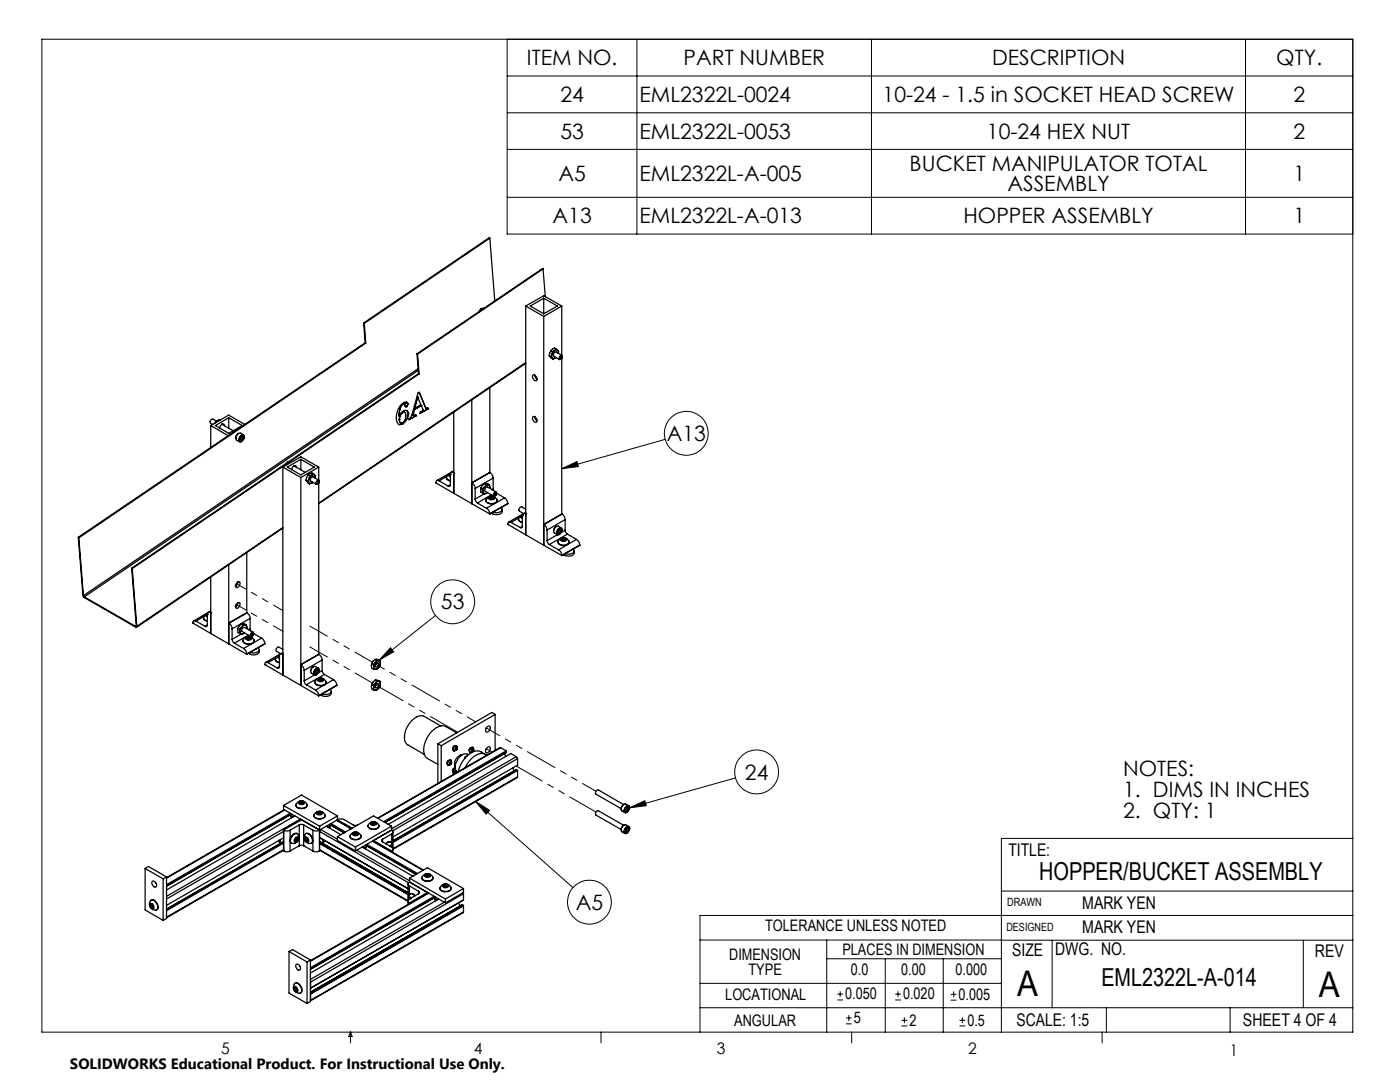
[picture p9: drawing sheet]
<svg xmlns="http://www.w3.org/2000/svg" width="279mm" height="216mm" viewBox="0 0 279 216" stroke-linecap="round" stroke-linejoin="round" font-family="sans-serif">
<g fill="none" stroke="#000" stroke-width=".2">
<path d="M8.4 7.8h261.6v198.2h-261.6zM101.2 7.8v38.9h168.8M101.2 15.2h168.8M127.1 7.8v38.9M173.9 7.8v38.9M248.6 7.8v38.9M101.2 22.5h168.8M101.2 29.8h168.8M101.2 39.4h168.8M112.1 93.5l3-1.4 .3 1zM132.8 87.7l-20.7 5.8M77.9 129.3l.7 .8-2.9 1.6z"/>
<path d="M86.9 122.8l-11.2 8.9M94.9 159.9l2.8 1.8-.7 .8zM94.9 159.9l19.5 17.2M146.8 155.2l-21.1 6M125.7 161.2l3-1.4 .3 1zM199.8 177.8h70.2M270 167.3h-70.2v38.7M139.7 187.6h60.2M139.7 196.2h60.1M165 187.6v18.4M165 191.3h34.8M167.1 199.5h1.1"/>
<path d="M167.1 198.4h1.1M167.7 197.8v1.1M176.7 191.3v14.7M178.6 199.5h1.2M178.6 198.4h1.2M179.2 197.8v1.1M188.2 191.3v14.7M189.7 199.6h1.2M189.7 198.4h1.2M190.3 197.8v1.2M199.8 187.6h70.2M210 187.6v13.5"/>
<path d="M260.1 187.6v13.5M270 182.7h-130.3v23.3M70 206v2.1M70 206l.3 .8h-.7zM119.9 206v2.1M139.7 201.1h130.3M168.8 204.3h1.2M168.8 203.1h1.2M169.4 202.6v1.1M170 206v2.1M179.9 204.7h1.2M179.9 203.6h1.2"/>
<path d="M180.5 203v1.2M191.5 204.7h1.2M191.5 203.6h1.2M192.1 203v1.2M220 206v2.1M220.8 201.1v4.9M245.5 201.1v4.9"/>
<circle cx="137" cy="86.5" r="4.4"/>
<circle cx="90.3" cy="120.1" r="4.4"/>
<circle cx="151" cy="154" r="4.4"/>
<circle cx="117.6" cy="180" r="4.4"/>
</g>
<path d="M125.7 161.2l3-1.4 .3 1zM94.9 159.9l2.8 1.8-.7 .8zM77.9 129.3l.7 .8-2.9 1.6zM112.1 93.5l3-1.4 .3 1z" fill="#000"/>
<g fill="none" stroke="#000" stroke-width=".25">
<path d="M97.8 47.5l-25.1 17M97.8 47.5l.9 12.6M97.8 47.5l-.2-.1-25 17.1M108.4 53.7l-25.1 17M108.4 53.7l.4 5.5M108.4 53.7l-.1-.1-25.1 17M108.5 59.5l-2.7 1.6 2.7 1.5M108.5 59.5l2.7 1.6-2.7 1.5M108.5 59.5v3.1M72.6 64.5h.1M72.6 64.5l.3 3.9M72.7 64.5l.3 4"/>
<path d="M72.9 68.4l.1 .1M72.9 68.4l-57.3 38.8M73 68.5l-57.3 38.8M83.2 70.6l.1 .1M83.2 70.6l.3 3.9M83.3 70.7l.3 3.9M83.4 79.2h.1M83.4 79.2l-.7 2.3M83.4 79.2l.6 1.6-1.3 .7M83.5 73.6l-66.8 45.3M83.5 73.9l-66.7 45.2M83.5 74.5l.1 .1"/>
<path d="M83.5 74.5l-57.2 38.9M83.6 74.6l-57.2 38.9M94.2 79.8v20.7M96.1 61.6l-.5 .6M96.6 61.6a.69 .69 0 0 0-.9 .6M97.8 77.4v16.9M104.9 72.5l-41.3 28M104.9 61.1l3.6 2M104.9 61.1l3.6-2.1 3.6 2.1M104.9 61.1v45.6M104.9 72.4l-41.3 28M106.3 74.9a.67 .67 0 0 1 .7 .3 .67 .67 0 0 1-.1 .8 .89 .89 0 0 1-.6-1.1z"/>
<path d="M106.7 74.9l.1 .3 .4 .5M108.5 63.1v45.7M109.6 71l.8 .6M109.6 71l.3 .2M109.9 70l-.3 1M109.9 71.2l.3 .2M109.9 70l.3 .2M110.1 70.7l.1 .7M110.1 70.7l-.2 .5M110.2 71.4l.2 .2M110.2 70.2l-.1 .5M110.7 69.9l-.6 .8"/>
<path d="M110.7 69.9l.3-.1 .3 .1M110.7 69.9l-.5 .3M110.8 71.4l-.2 .1-.4-.1M110.8 71.4l-.4 .2M110.9 71.3l-.1 .1M111 69.6l-.3-.2-.8 .6M111 69.6l-.3 .3M111 69.6l.3 .3M111.3 69.9l.2 .2-.1 .4zM111.7 71l.3-.1a.46 .46 0 0 1 .1 .6 .46 .46 0 0 1-.5 .2zM112 71.2v-.1a.24 .24 0 0 1 .1 .4 .24 .24 0 0 1-.3 0zM112.1 61.1l-3.6 2"/>
<path d="M112.1 61.1v9.8M112.1 71.5v31.1M112.1 70.9l-1.1-.7a.56 .56 0 0 0-.5 .9l1.2 .7M42.1 84.9l3.4 2M42.1 84.9v4.4M43 84.9l2.6-1.5 2.8 1.5-2.8 1.6zM43 84.2l-.1 .2M43 84.2l.1 .1M43.2 84l-.7-.4a.53 .53 0 0 0-.5 .3 .53 .53 0 0 0 0 .6l.4 .2M44 83.8l-.2-.1-.8 .5M44.3 84.6l-.3 .3-.1 .5M44.3 84.6l.4 .1 .1 .2"/>
<path d="M44.3 84.6l2.3 1.4M45.6 83.4v2M47.6 86.5l-.5 .5v.5M47.9 87.7l.2 .2M47.9 87.7h.1M48 87.5h-.1M48 87.5l.4 .2M48 87.3l-.1 .4M48 87.3v.2M48.1 87l.5-.1a.79 .79 0 0 1 0 .8 .79 .79 0 0 1-.7 .4l-.1-.5zM48.3 87.1l.3 .2M48.4 87.1l-.4 .2"/>
<path d="M48.4 87.1l.2 .2M48.4 87.1h-.2M48.4 87.7l-.3 .2M48.6 86.8l-.6-.4a.94 .94 0 0 0-.8 1.4l.6 .4M48.6 87.3l-.2 .4M48.8 87.2a.4 .4 0 0 0-.3-.5 .4 .4 0 0 0-.5 .3 .66 .66 0 0 0-.4 .6 .66 .66 0 0 0 .4 .6l.2-.1M48.9 84.7l-3.3-1.9-3.5 2.1M56.4 93.2v41.5M56.4 93.2l3.6 2.1M56.4 93.2l3.6-2 3.6 2M57.3 93.2l2.7-1.5 2.7 1.5-2.7 1.6zM57.4 92.2l-.3 .3"/>
<path d="M57.4 92.2l-.2 .2M57.4 92.2h.1M57.6 92.1l-.2 .1M58.7 93l-.3 .2-.2 .5M58.7 93l.2-.1 .2 .3M58.7 93l2.2 1.3M58.7 92.9v.1M60 91.7v2M60 95.3v41.5M61.1 95.8l.7 .8M61.1 95.8l.3 .2M61.4 96l.3 .3"/>
<path d="M61.5 94.8l-.4 1M61.5 94.8l.3 .2M61.7 95.5l-.3 .5M61.7 96.3l.1 .1 .5-.1M61.7 95.5l-.1 .5 .1 .3M61.7 96.3l.1 .3M61.8 95l-.1 .5M62.3 94.8l-.6 .7M62.3 94.8l-.5 .2M62.3 94.8l.4-.1 .1 .2M62.3 96.3l.1-.1zM62.3 96.3l-.5 .3"/>
<path d="M62.6 94.5l-.3-.1-.8 .4M62.6 94.5l.2 .4M62.6 94.5l-.3 .3M62.8 94.9l.2 .2-.1 .3zM63.2 96l.3-.2a.45 .45 0 0 1 .1 .6 .45 .45 0 0 1-.5 .2zM63.4 96.1l.1-.1a.24 .24 0 0 1 .1 .4 .24 .24 0 0 1-.3 0zM63.6 93.2v2.6l-1.1-.7a.56 .56 0 0 0-.5 .9l1.1 .7M63.6 93.2l-3.6 2.1M63.6 96.4v34.2M79.7 82.8v.2M79.7 82.8h.1M79.7 83h.1"/>
<path d="M79.7 83.7v.4l.3 .3M79.7 83.7h.1M80.3 84.6l-.7 .1M80.3 84.6h.1M80.4 82.3l-.4 .4-.3 1M80.4 82.3l.3-.1a1.44 1.44 0 0 1-.6 2.2h-.1M80.4 82.3h.1M80.5 80.6l-.6 .7-.2 1.5M80.5 80.6h.1M80.8 82.2l-.4 .1M80.8 80.5l-.3 .1M80.8 80.5h.1"/>
<path d="M80.8 80.5v.1a.35 .35 0 0 0 0 .3 .35 .35 0 0 0 .3 .2M81.1 81.1h.1M81.1 81.1l-.1 .1M81.2 82l.3 .6M81.3 80.3l.1 .3M81.4 80.6l-.3 .5M81.4 80.6l-.3-.4a2.89 2.89 0 0 0-2 3.2 .99 .99 0 0 0 .9 1.3l.3-.1M81.4 80.6h.1M81.5 82.6a2.43 2.43 0 0 1-1.2 2M81.5 82.6l-.1-.4a.76 .76 0 0 0-1.3 .1l-.4 .7M81.5 82.6h.1M82.4 82.8l.1 .1 .5-.1v.2"/>
<path d="M82.4 82.8l.1 .1M82.4 82.8h.1M82.5 82.4l-.1 .4M82.5 82.4h.1M82.7 81.7h.1M82.7 81.7l-.2 .7M82.7 81.5h.1M83 83h.1M84.1 80.9l.3 .8a.59 .59 0 0 1-.5 .6v.2l1.5-.9M84.1 80.9h.1M84.1 80.9l-1.4 .8M84.9 81.4l.1 .1 .4-.1v.2"/>
<path d="M84.9 81.4l-1.2-3.1-.3 .1-1.2 4.5-.6 .6v.2l1.4-.7M84.9 81.4l.2 .1M84.9 81.4h.1M85.4 81.6h.1M87.6 96a.4 .4 0 0 0-.5-.1 .4 .4 0 0 0-.1 .4l7.2 4.2M87.6 96l1.8 1M89.1 95.3l.2 .4 .6 .3M89.2 95l-1.6 1M89.9 95.1l-.3-.2 .3-.4-.3 .1a.67 .67 0 0 0-.5 .8 .67 .67 0 0 0 .8 .5M89.9 94.6h.1M89.9 96.7a.28 .28 0 0 1-.2 .3 .28 .28 0 0 1-.3 0M89.9 94.6l-.2 .3 .2 .1"/>
<path d="M89.9 94.6v2.1M89.9 96.7l-.5 .3M90.6 94.3a.39 .39 0 0 0-.5-.1 .39 .39 0 0 0-.2 .4M90.6 93.9l-3.4 2M90.6 82.2v16.2M94.2 96.3a1.41 1.41 0 0 1 .6 1.2M94.8 99.6l.1 .3 .4 .5M94.8 97.5v2.1M96 97.3v.9l.3 .2M96 97.3l.3 .2M96.3 97.5l.1 .5M96.3 98.4l.4 .1"/>
<path d="M96.4 98l.1 .4 .2 .1M96.4 98l-.1 .4M96.7 96.5l-.7 .8M96.7 96.5l1 .2M96.7 96.5l.3 .2M96.7 97.1l-.3 .9M96.7 97.1l-.4 .4M96.7 98.5l-1.9 1.1M97 99.8a1.23 1.23 0 0 0 1.1 .8 1.23 1.23 0 0 0 1.1-.7v-.1M97 96.7l-.3 .4M97 96.7h.4M97.2 98.3l-.5 .2"/>
<path d="M97.2 98.2l-.2 .3h-.3M97.4 99.2a1.09 1.09 0 0 1 1.8 .8 1.33 1.33 0 0 1-2.2-.2zM97.4 96.7l-.7 .4M97.4 96.7l.2 .2 .2 .3M97.4 96.7h.3M97.6 99.1a.58 .58 0 0 1 .7-.1 .58 .58 0 0 1 .4 .5 .73 .73 0 0 1-1.2-.2zM97.7 96.7l.1 .5M97.8 97.2l-.1 .2M97.8 94.3a1.43 1.43 0 0 1 .6 1.1M97.8 94.3l-3.6 2M97.8 99.2v.3M98.1 98.7l-2.8 1.7"/>
<path d="M98.2 99.1l.3 .2-.1 .3h-.4l-.4-.2 .2-.2M98.2 99.1l-.4 .1M98.2 99.5l-.4 .1M98.2 99.5l.2 .1M98.2 99.1v.4M98.4 97.5l.1 .4M98.4 95.4l-3.6 2.1M98.4 95.4v2.1M98.4 97.5l-.3 .2M98.6 98.4l.2-.2a.45 .45 0 0 1 .3 .5 .45 .45 0 0 1-.5 .3l-.2-.2zM98.8 98.5l.1-.1a.25 .25 0 0 1 .1 .3 .25 .25 0 0 1-.3 .1zM99 98.2l-1.7-1a.57 .57 0 0 0-.5 .8l1.7 1"/>
<path d="M99.1 98.4l1.6 .9M100.7 99.3l.4 .5 .3 .7M100.7 99.3l-3.6 2.1M106.3 83.2a.69 .69 0 0 1 .7 .2 .69 .69 0 0 1 .1 .7 .63 .63 0 0 1-.7-.1 .63 .63 0 0 1-.1-.7zM106.7 83.1l.1 .4 .4 .5M15.6 107.2l.1 .1M15.6 107.2l.9 11.6M15.7 107.3l1 11.6M16.5 118.8l.3 .4M16.5 118.8l.2 .1M16.7 118.9l.1 .2M16.8 119.1l10.3 5.9"/>
<path d="M16.8 119.1v.1M16.8 119.2l10.3 5.9M26.3 113.4l.1 .1M26.3 113.4l.9 11.5M26.4 113.5l.9 11.5M42.1 115.1v11.3M45.6 112.7v15.8M47 116.9h.1M47.3 116.2l.3-.1a.62 .62 0 0 1 .3 .6 .62 .62 0 0 1-.5 .5h-.3l-.1-.2zM47.5 116.1l-.5 .8M49.2 110.2v12.1M56.4 105.4l-29.1 19.8"/>
<path d="M56.4 105.3l-29.1 19.7M94.2 100.5l3.6 2.1M95.3 100.4l1.8 1M97.1 101.4a1.43 1.43 0 0 1 .7 1.1M97.8 102.5v.1M98.1 102.4l.2 .1M98.3 102.2v.3M100 101.2l.2 .3a.96 .96 0 0 1-1.4 .8l-.4-.1M100.2 101.6a.98 .98 0 0 1-1.4 1.1l-.5-.2M101.4 100.5l-3.6 2M101.4 100.5h.1M102 104.2a.38 .38 0 0 0-.5 0 .38 .38 0 0 0-.1 .4l3.5 2.1"/>
<path d="M102 104.2l1.8 1.1M103.5 103.6l.1 .4 .6 .3M103.5 103.3l-1.5 .9M104.2 103.4l-.3-.3 .4-.3-.3 .1a.67 .67 0 0 0-.5 .8 .67 .67 0 0 0 .7 .5M104.2 102.9h.1M104.2 105a.25 .25 0 0 1-.1 .3 .25 .25 0 0 1-.3 0M104.2 102.9l-.1 .3 .1 .1M104.2 102.9v2.1M104.2 105l-.4 .3M104.4 102.5l-2.9 1.7M104.9 101.6l-.8-.5a.56 .56 0 0 0-.5 .9l.9 .5M104.9 102.6a.42 .42 0 0 0-.4-.1 .42 .42 0 0 0-.3 .4"/>
<path d="M104.9 102.6h.1M104.9 102.2l-.4 .3M104.9 106.7l3.6 2.1M108.5 108.8l3.6 2M108.5 104.7a1.29 1.29 0 0 1 .7 1.1M109.2 107.9l.1 .3 .3 .5M109.2 105.8v2.1M109.6 108.7l1.9 1M111.1 105a1.01 1.01 0 0 0-.6 1M111.2 106.7l-2 1.2M111.3 106.2l.1 .2M111.4 108.2a1.25 1.25 0 0 0 2 .3l.2-.3"/>
<path d="M111.4 106.2l.3 .2M111.4 106.4h.3M111.5 109.7a1.29 1.29 0 0 1 .6 1.1M111.5 105.8h.1M111.5 105.8l-.1 .2M111.5 105.8l.4 .3M111.6 105.5l.3-.1a.7 .7 0 0 1 .1 .9 .7 .7 0 0 1-.8 .3v-.6zM111.7 105.7l-.3 .3v.4M111.7 105.7h.2M111.8 107.5a1.11 1.11 0 0 1 1.8 .8 1.35 1.35 0 0 1-2.2-.1zM111.9 106.1l-.2 .3M111.9 105.7v.4"/>
<path d="M112 105.3l-.6-.3a.9 .9 0 0 0-.7 1.4l.5 .3M112 107.4l.6-.1 .5 .3a.69 .69 0 0 1-.6 .4 .69 .69 0 0 1-.7-.4zM112.1 110.8h.1M112.1 102.6l-3.6 2.1M112.1 102.6h.1M112.1 102.6a1.29 1.29 0 0 1 .7 1.1M112.1 107.5v.3M112.2 105.8a.43 .43 0 0 0-.4-.5 .43 .43 0 0 0-.5 .3l-.2 .8 .1 .3 .5-.1M112.4 110.7l.3 .1M112.6 107.4l.3 .2-.1 .2-.4 .1-.4-.2 .1-.2M112.6 107.4l-.5 .1M112.6 107.8h-.4"/>
<path d="M112.6 107.8l.1 .1M112.6 107.4v.4M112.7 110.5v.3M112.8 105.8l.1 .4 .3 .4M112.8 103.7l-3.6 2.1M112.8 103.7v2.1M112.8 105.8l-.8 .4M113.2 106.6l-3.6 2.1M113.2 106.6l1.8 1M114.4 109.5a.61 .61 0 0 1 .1 .8 .61 .61 0 0 1-.7 .3l-1-.1M114.6 109.9a.98 .98 0 0 1-1.4 1l-.5-.1M115 107.6l.4 .3 .3 .9"/>
<path d="M115 107.6l-3.5 2.1M115.7 108.8l-3.6 2M27.1 125v.1M27.2 124.9l-.1 .1M27.2 124.9l.1 .1M27.3 125v.2l-.2-.1M38.5 124.3h.1M38.5 124.3l3.6 2.1M39.1 123.9a.39 .39 0 0 0-.4 0 .39 .39 0 0 0-.2 .4M39.1 123.9l1.9 1.1M40.6 123.3a.72 .72 0 0 0 .8 .7M40.7 123l-1.6 .9"/>
<path d="M41.4 123.1l-.3-.3 .3-.3a.71 .71 0 0 0-.7 .7 .71 .71 0 0 0 .7 .7M41.4 122.6h.1M41.4 124.7a.26 .26 0 0 1-.1 .3 .26 .26 0 0 1-.3 0M41.4 122.6l-.1 .3h.1M41.4 122.6v2.1M41.4 124.7l-.4 .3M41.6 122.2l-2.9 1.7M42.1 122.2a.42 .42 0 0 0-.5 0 .42 .42 0 0 0-.2 .4M42.1 122.2h.1M42.1 121.9l-.5 .3M42.1 126.4l7.1 4.2M45.7 124.4a1.29 1.29 0 0 1 .6 1.1"/>
<path d="M46.3 127.6l.1 .3 .4 .4M46.3 125.5v2.1M46.8 128.3l1.8 1.1M47 121.1h.1M47.3 120.4l.3-.2a.56 .56 0 0 1 .3 .6 .56 .56 0 0 1-.4 .5l-.1 .1a.51 .51 0 0 1-.5-.5 .51 .51 0 0 1 .4-.5zM47.5 120.3l-.5 .8M47.5 125.3v.1a.83 .83 0 0 0 .3 1M47.5 125.3l.3 .2M47.8 125.5l.1 .5M47.8 126.4l.4 .1M47.9 126l.1 .3 .2 .2M47.9 126l-.1 .4"/>
<path d="M48.2 124.5l-.7 .8M48.2 124.5h.7l.3 .2M48.2 124.5l.3 .2M48.2 125.1l-.3 .9M48.2 126.5l.6-.2-.3 .2zM48.2 125.1l-.4 .4M48.2 126.5l-1.9 1.1M48.5 124.7l-.3 .4M48.5 127.8a1.25 1.25 0 0 0 2.1 .4l.1-.4M48.5 124.7h.4M48.6 129.4a1.41 1.41 0 0 1 .6 1.1M48.7 127.4a1.11 1.11 0 0 1 1.2-.4 1.11 1.11 0 0 1 .8 1 1.38 1.38 0 0 1-2.2-.2z"/>
<path d="M48.9 124.7l-.3 .1-.4 .3M48.9 124.7l.3 .2v.3M48.9 124.7h.3M49 127.2a.73 .73 0 0 1 1.2 .2 .71 .71 0 0 1-1.2-.1zM49.2 124.7v.5M49.2 125.2v.2M49.2 130.5v.1M49.2 122.3l-3.5 2.1M49.2 122.3h.1M49.3 122.3a1.41 1.41 0 0 1 .6 1.1M49.3 127.2v.3M49.3 122.3l-3.6 2.1"/>
<path d="M49.6 126.8l-2.8 1.5M49.6 130.4l.2 .1M49.7 127.1l.4 .2-.2 .3h-.4l-.3-.2 .1-.2M49.7 127.1l-.4 .1M49.7 127.5h-.3M49.7 127.5l.2 .1M49.7 127.1v.4M49.8 130.2v.3M49.9 125.5l.1 .4M49.9 123.4l-3.6 2.1M49.9 123.4v2.1M49.9 125.5l-.3 .2"/>
<path d="M50 126.4l.4-.2a.46 .46 0 0 1 .1 .5 .46 .46 0 0 1-.5 .2zM50.3 126.5l.1-.1a.24 .24 0 0 1 .1 .3 .24 .24 0 0 1-.3 .1zM50.5 126.2l-1.7-1a.53 .53 0 0 0-.5 .3 .53 .53 0 0 0 0 .5l1.7 1M50.6 126.4l1.6 .9M51.5 129.3a.61 .61 0 0 1 .1 .7 .61 .61 0 0 1-.7 .3l-1-.1M51.8 129.6a1.04 1.04 0 0 1-1.5 1.1l-.5-.2M52.2 127.3a1.41 1.41 0 0 1 .6 1.1M52.2 127.3l-3.6 2.1M52.8 132.6h.1M52.8 132.6l7.2 4.2M52.8 128.4l-3.6 2.1M52.8 128.4l-3.6 2.2"/>
<path d="M53.5 132.2a.39 .39 0 0 0-.5 0 .39 .39 0 0 0-.2 .4M53.5 132.2l1.8 1.1M55 131.6l.1 .4 .7 .3M55 131.3l-1.5 .9M55.7 130.9h.1M55.7 130.9l-.1 .3h.2M55.7 130.9v.3M55.8 131.4l-.3-.2v-.2l.2-.2a.71 .71 0 0 0-.7 .7 .71 .71 0 0 0 .8 .7M55.8 133a.28 .28 0 0 1-.2 .3 .28 .28 0 0 1-.3 0M55.8 130.9v2.1M55.8 133l-.5 .3M56.4 130.5a.39 .39 0 0 0-.4 0 .39 .39 0 0 0-.2 .4"/>
<path d="M56.4 130.5v.1M56.4 130.5h.1M56.4 129.6l-.8-.5a.58 .58 0 0 0-.4 .9l.8 .5M56.4 130.2l-3.4 2M60 136.8l3.6 2.1M60.7 135.9l.1 .4 .3 .3M60.7 133.8v2.1M61.1 136.6l1.9 1.1M62.5 133l-.4 .5-.1 .5M62.9 134.2v.2M62.9 136.1a1.25 1.25 0 0 0 2 .4l.2-.4M62.9 134.2l.3 .2"/>
<path d="M62.9 134.4h.3M62.9 133.6l.4-.2a.59 .59 0 0 1 .4 .5 .59 .59 0 0 1-.4 .6l-.3 .2-.3-.3zM63 137.7a1.41 1.41 0 0 1 .6 1.1M63 133.8h.1M63 133.8l-.1 .1M63 133.8l.5 .3M63.2 133.7l-.3 .4v.3M63.2 133.7h.3M63.3 135.5a1.09 1.09 0 0 1 1.1-.1 1.09 1.09 0 0 1 .7 .9 1.38 1.38 0 0 1-2.2-.2zM63.4 135.5a.73 .73 0 0 1 1.2 .2 .69 .69 0 0 1-.6 .3 .69 .69 0 0 1-.6-.4zM63.5 134.1l-.3 .3M63.5 133.7v.4"/>
<path d="M63.5 133.3l-.6-.3a.87 .87 0 0 0-.7 1.3l.5 .4-2 1.2M63.6 138.8v.1M63.6 130.6l-3.6 2M63.6 130.6h.1M63.6 130.6l-3.6 2 .6 .7 .1 .5M63.6 130.6a1.41 1.41 0 0 1 .7 1.1M63.6 135.5v.3M63.7 133.7l-.1-.3a.79 .79 0 0 0-.8 .1 .79 .79 0 0 0-.3 .8l.3 .4 .4-.1M64 138.6l.2 .2M64.1 135.4l.3 .2-.1 .3h-.4l-.4-.2 .1-.2M64.1 135.4l-.5 .1M64.1 135.7l-.4 .1"/>
<path d="M64.1 135.7l.1 .2M64.1 135.4v.3M64.2 138.5v.3M64.3 133.8l.4 .8M64.3 131.7l-3.6 2.1M64.3 131.7v2.1M64.3 133.8l-.8 .4M64.7 134.6l-3.6 2M64.7 134.6l1.9 1M65.9 137.5l.2 .3a.99 .99 0 0 1-1.4 .8l-.4-.1M66.1 137.9a1.03 1.03 0 0 1-1.4 1.1l-.5-.2M66.6 135.6a1.41 1.41 0 0 1 .6 1.1"/>
<path d="M66.6 135.6l-3.6 2.1M67.2 136.7l-3.6 2.1M67.2 136.7v.1M67.2 136.8l-3.6 2.1M74.2 136.6v.7l.3 .4M74.2 132.4v.8l.3 .3M74.2 136.6l.3 .1M74.2 132.4l.3 .2M74.5 136.7l.1 .5M74.5 132.6l.1 .5M74.5 137.7h.4M74.5 133.5l.4 .1"/>
<path d="M74.6 137.2v.4l.3 .1M74.6 137.2l-.1 .5M74.6 133.1v.3l.3 .2M74.6 133.1l-.1 .4M74.9 135.7l-.7 .9M74.9 135.7l.9 .3M74.9 131.6l-.5 .3-.2 .5M74.9 131.6h.6l.3 .2M74.9 135.7l.3 .2M74.9 131.6l.3 .2M74.9 136.3l-.4 .4M74.9 136.3l-.3 .9"/>
<path d="M74.9 132.2l-.4 .4M74.9 132.2l-.3 .9M75.1 136.6l.3-.2a.44 .44 0 0 1 .1 .6 .44 .44 0 0 1-.6 .2zM75.1 136.6l-.2 .3M75.1 132.4l.3-.1a.44 .44 0 0 1 .1 .5 .44 .44 0 0 1-.6 .2zM75.1 132.4l-.2 .3M75.2 135.9l.4 .1M75.2 131.8h.4M75.2 135.9l-.3 .4M75.2 131.8l-.3 .4M75.6 136l.2 .1 .1 .4M75.6 137.3l-.7 .4"/>
<path d="M75.6 136l-.7 .3M75.6 137.3l-.4 .4h-.3M75.6 131.8l.2 .1 .1 .4M75.6 133.2l-.7 .4M75.6 131.8l-.7 .4M75.6 133.2l-.4 .4h-.3M75.6 136h.2M75.6 131.8h.2M75.8 136l.1 .5M75.8 131.8l.1 .5M75.9 136.5l-.3 .8M75.9 132.3l-.3 .9"/>
<path d="M59.8 160v.3M60.3 159.9l.3 .2-.1 .3h-.5l-.3-.2 .1-.2M60.3 159.9l-.5 .1M60.3 159.9v.4M87.4 148.4l.7 .4M87.4 148.4v7.9M87.9 144.9l-3.2-2a2.18 2.18 0 0 0-2.6 1 4.2 4.2 0 0 0-1.1 4.3l.4 .4 3.3 1.9M88.1 148.8v7.1M89.5 151.9l.3-.2a.52 .52 0 0 1 .3 .7 .52 .52 0 0 1-.8 .2zM89.5 151.7l.1 .1M89.6 151.8a.35 .35 0 0 0-.3 .5h-.1M89.7 152.4l.1 .1"/>
<path d="M89.8 152.3l-.1 .1M89.8 152.3l.2 .1M89.9 152.1v-.1a.23 .23 0 0 1 .2 .4 .23 .23 0 0 1-.4 0zM89.9 152.1l-.1 .2M89.9 152.1l.2 .1M90 151.7a.61 .61 0 0 0-.6 .3 .61 .61 0 0 0 0 .7M90 152.4l-.2 .1M90 152.1l.1 .1M90 152.1l-.3 .3M90 152.1h-.1M90.1 152.2l-.1 .2M90.6 153.3h.1a.37 .37 0 0 0-.4 .6v-.1"/>
<path d="M90.7 149a.4 .4 0 0 1 .5 .1 .4 .4 0 0 1-.1 .5 .36 .36 0 0 1-.5 .2 .36 .36 0 0 1-.1-.5zM90.7 148.9h.1M90.7 148.9a.39 .39 0 0 0-.3 .5h-.1M90.7 152.8h.1M90.8 154l.1 .1M90.8 153.2a.59 .59 0 0 0-.2 1.1l.6-.3M90.8 153.2a.68 .68 0 0 0-.3 1M90.9 149.5v.1M90.9 153.9h-.1M90.9 153.9l.2 .1M90.9 153.7l-.1 .3v.1l.3-.1M90.9 153.7l-.1 .3"/>
<path d="M90.9 149.3l.2-.1a.28 .28 0 0 1 .1 .3 .28 .28 0 0 1-.4 .1zM90.9 149.5h.1M90.9 149.5h.2M91 153.7l-.1 .2M91 149.3l-.1 .2M91 149.3h.2M91.1 154l-.2 .1M91.1 149.2l.1 .1M91.1 149.2l-.2 .3M91.1 149.5l-.2 .1M91.1 149.2l-.1 .1M91.1 153.9v.1"/>
<path d="M91.1 148.8a.64 .64 0 0 0-.6 .3 .64 .64 0 0 0 0 .7M91.2 146.2l-2.2-1.2a2.83 2.83 0 0 0-3.2 1.4 4.5 4.5 0 0 0-.9 4.6l2.5 1.5M91.2 149.3l-.1 .2M91.9 150.7l.1 .1M92.1 150.7a1.73 1.73 0 0 0-1.3 2.3M93.2 150.9l-.4 .1 .1 .2M93.5 150.6a1.43 1.43 0 0 0-2 .6 2.24 2.24 0 0 0-.3 2.8l.1 .1M93.9 149.3a.4 .4 0 0 1 .6 .1 .4 .4 0 0 1-.1 .6 .38 .38 0 0 1-.6 .1 .38 .38 0 0 1 0-.6zM93.9 149.2h.1a.35 .35 0 0 0-.3 .6l-.1-.1M94.2 149.9v.1M94.2 149.6l.2-.1a.26 .26 0 0 1 .1 .3 .26 .26 0 0 1-.4 .1zM94.2 149.8h.1"/>
<path d="M94.2 149.8l.2 .1M94.3 149.6l-.1 .2M94.3 149.6h.2M94.4 149.2a.61 .61 0 0 0-.6 .3 .61 .61 0 0 0 0 .6M94.4 149.5l.1 .1M94.4 149.5l-.2 .1v.3M94.4 149.9l-.2 .1M94.4 149.5l-.1 .1M94.5 149.6l-.1 .3M96.9 150.5l-.9-.5a2.39 2.39 0 0 0-2.8 .9l-1 1.2-.7 1.9M97.1 145.2l-.1 .1M97.1 149.4l-.1 .1"/>
<path d="M97.1 150.7a2 2 0 0 0-2.7 .4l-.7 .7-.9 1.4M97.2 149.2l.3-.2a.55 .55 0 0 1 .4 .5 .55 .55 0 0 1-.4 .6l-.3 .1-.3-.1v-.5zM97.2 145.1a.4 .4 0 0 1 .6-.1 .4 .4 0 0 1 0 .6l-.2 .2a.4 .4 0 0 1-.5 .3 .4 .4 0 0 1-.2-.6zM98.8 142.6l-.7-.4-10.7 6.2M98.8 142.6l-10.7 6.2M98.8 142.6v7.1M99.9 149.2l-24.5 14.1M99.9 149.2l1.1 .6M100.7 150.4l.2 .6M101 150.1v.1M101 150.1l-24.2 14M101 149.8l-24.4 14.2"/>
<path d="M101 149.8v.3M102.3 153.2l.4 .6M103 151l.3 .4M103 151l-1-.6-24.5 14.1M103 153.6l.3 .1M103 151l-24.9 14.4M103.3 155l-24.9 14.5M103.3 151.4v1.3l-24.9 14.3M103.3 153.7v1.3M103.3 153.7l-24.9 14.4M103.3 151.4l-25 14.4M103.3 155l-24.9 14.4"/>
<path d="M29 173.3l3.6 2.1M29 173.3v8.3l3.6 2.1M29 173.3l.6-.4 3.6 2.1M30 179.7a.94 .94 0 0 1 1.4 .8 .7 .7 0 0 1-.1 1 .7 .7 0 0 1-1-.2l-.4-.4a1.1 1.1 0 0 1 .1-1.2zM30.2 179.6a1.27 1.27 0 0 1 1.1 1.9M30.2 179.6h.1M30.4 175.8a.78 .78 0 0 1 .7 1.2 .84 .84 0 0 1-.7-1.2zM31.1 176.1l.1 .1M32.6 175.4v8.3M33.2 175v8.3l-.6 .4M33.2 175l-.6 .4M55.9 167.6l.2 .6-.5-.4"/>
<path d="M56.6 168l-23.4 13.4M56.6 169.7l-23.4 13.4M56.6 167.2l-23.4 13.5M56.6 168.2l-23.4 13.5M56.6 160.7l3.6-2.1 7.1 4.2M56.6 160.7l7.2 4.2M56.6 160.7v.8l7.2 4.1M56.6 165.6v4.2M56.6 165.6v.1M56.6 165.6l3.6-2 3.6 2M56.6 165.9l-23.4 13.5M56.6 169.5l-23.4 13.5"/>
<path d="M56.6 165.7l.5 .1 .8-.1M56.6 169.8a1.23 1.23 0 0 0 1.3 0M56.6 165.7v4.1M56.7 161.6l-23.5 13.5M56.8 161.6l-23.6 13.6M57.9 165.7v4.1M57.9 162.3l-24.7 14.2M58 162.5l.2 .7M58.1 162.5l.4 .5M58.2 162.4l-25 14.4M58.6 166.5l.5-.2a1.08 1.08 0 0 1 .4 1.4 1.08 1.08 0 0 1-1.4 .5l-.1-.4 .1-.5zM58.8 162.8l-25.6 14.8"/>
<path d="M59 167.6l-.2 .1M59 167.6l.3 .2M59.1 160.7a1.25 1.25 0 0 0 2 .3l.2-.3M59.1 167.1l.3-.1a.67 .67 0 0 1 .1 .7 .67 .67 0 0 1-.7 .4l-.1-.5zM59.3 166.3a1.27 1.27 0 0 0-1.2 1.9l.1 .1M59.5 160a1.09 1.09 0 0 1 1.1-.1 1.09 1.09 0 0 1 .6 .9 1.38 1.38 0 0 1-2.1-.1zM59.5 167.4l-.2-.3-.3 .2-.2 .4 .2 .3 .3-.2M59.5 167.4l-.2 .4M59.5 167.4l-.3-.2-.2 .4M59.6 160a.77 .77 0 0 1 1.2 .2 .72 .72 0 0 1-1.3-.1zM59.7 164.6l.3-.1 .6 .1M59.7 168.8l.2-.1 .7 .1"/>
<path d="M59.7 164.6l-1.8 1.1M59.7 164.6v4.2M59.7 168.8l-1.8 1M59.9 163.4l-26.7 15.5M60.3 160.3h-.4M60.3 160.3l.1 .1M60.6 164.6l1.8 1.1M60.6 168.8l1.8 1M60.6 164.6v4.2M60.8 167a.69 .69 0 0 1 .7 .4 .69 .69 0 0 1-.1 .7 .8 .8 0 0 1-.6-1.1zM60.9 167.4l.1-.3 .3 .2 .2 .4-.2 .3-.3-.2M60.9 167.4l.1 .4"/>
<path d="M61 166.3a1.31 1.31 0 0 1 1.2 2 1.17 1.17 0 0 1-1.3-.6 1.17 1.17 0 0 1 .1-1.4zM61 166.3a1.26 1.26 0 0 1 1.2 2M61.1 167.2l-.2 .2M61.2 167.2l.1 .4M61.3 167.6l.2 .1M61.3 167.6l-.3 .2M62.4 165.7l.5 .1 .8-.1M62.4 169.8a1.29 1.29 0 0 0 1.3 0M62.4 165.7v4.1M62.7 162.7a1.3 1.3 0 0 0 2 .4l.2-.4M62.9 162.3a1.09 1.09 0 0 1 1.2-.4 1.09 1.09 0 0 1 .7 1 1.35 1.35 0 0 1-2.1-.2zM63.2 162.1a.73 .73 0 0 1 1.2 .2 .72 .72 0 0 1-1.3-.1z"/>
<path d="M63.4 162.1v.3M63.7 169.8h.1M63.8 167.1l17.6 10.2-17.6-10.2M63.8 169.7l17.6 10.1M63.8 164.9v4.9M63.8 165.6l-.1 .1M63.8 165.9l17.7 10.2M63.8 168.3l17.6 10.2M63.8 168.2l17.6 10.2M63.8 169.5l17.6 10.2M63.9 162l.3 .2-.1 .2-.5 .1-.3-.2 .1-.2M63.9 162l-.5 .1"/>
<path d="M63.9 162.3l-.4 .1M63.9 162.3l.1 .2M63.9 162v.3M64 165.5l3.3 2M64.4 167.5l-.1 .7 .5-.5M65.1 164.9l2.9 1.6M65.4 165.1l.5-.5v.5l-.2 .1M65.8 164.5l2.9 1.7M66 164.3l2.9 1.7M67.1 163.7l3 1.7M67.2 163.7l2.9 1.6M67.3 163.6l.5-.2 .7 .1 2 1.1 .3 .1 .6-.1"/>
<path d="M67.3 166.9l3.6 2.1M67.3 162.8v.9M67.3 166.9v.8l3.6 2.1M67.3 162.8l-3.5 2.1M67.3 163.6l-3.5 2M67.3 163.6l3 1.6M69.8 166.9a1.22 1.22 0 0 0 1.1 .7 1.22 1.22 0 0 0 1.2-.7M69.9 166.7a1.12 1.12 0 0 1 1.2-.7 1.12 1.12 0 0 1 .9 1 1.38 1.38 0 0 1-2.2-.1l.1-.2M70.4 166.2a.69 .69 0 0 1 1.2 .3 .71 .71 0 0 1-1.3-.2zM70.8 166.1l.5 .1M70.8 166.1l-.3 .2 .1 .3M70.8 166.5l-.1 .1"/>
<path d="M70.8 166.1v.4M70.9 169v.8M71.2 169.7l10.5 6.1M71.3 166.2l.1 .3-.3 .2-.5-.1M71.3 166.2l-.1 .3h-.4M72.3 169l10.1 5.8M72.6 169.2l.5-.5-.2 .7M73.2 168.5l10.1 5.8M73.4 164.8a1.18 1.18 0 0 0 1.1 .7 1.18 1.18 0 0 0 1.1-.7M73.6 164.4a1.09 1.09 0 0 1 1.2-.4 1.09 1.09 0 0 1 .8 1 1.29 1.29 0 0 1-2.2-.2zM74 164.1a.65 .65 0 0 1 .7-.2 .65 .65 0 0 1 .4 .5 .7 .7 0 0 1-1.2-.2zM74.3 167.9l10.1 5.8"/>
<path d="M74.4 167.8l10.1 5.8M74.4 164.1h.5M74.4 164.1l-.3 .2 .1 .2M74.4 164.4l-.1 .1M74.4 164.4l.4 .1M74.4 164.1v.3M74.5 167.7v.2M74.5 167.9v-.2l3.6 2.1M74.9 164.1l.1 .3-.4 .2-.4-.1M74.9 164.1v.4M76.3 167.5a.29 .29 0 0 0-.1 .2 .29 .29 0 0 0 .1 .3M76.3 168l1.9 1"/>
<path d="M76.3 167.5v.5M77 168.4a.72 .72 0 0 1 1.1-.3 .72 .72 0 0 1 .2 1l-.1-.4-.5 .1M77.9 168.9l.1-.1 .2 .2zM78 168h-.6l-.4 .3M78.1 165.6a.41 .41 0 0 1 .3 .4 .41 .41 0 0 1-.2 .4M78.1 164.9l-3.6-2.1-7.2 4.1M78.1 164.9l-7.2 4.1M78.1 164.9v.7M78.1 169.8v.1M78.1 165.6l-7.2 4.2M78.1 169.8h.1M78.2 169h.1"/>
<path d="M78.2 169a.43 .43 0 0 1 .2 .4 .43 .43 0 0 1-.2 .4M78.2 166.4l-1.9 1.1M78.2 166.4v1.8M78.2 169.8v.2M78.4 167.8l24.6-14.2zM78.4 166v4.1M81.4 176.4v4.1M81.4 178.1l-17.6-10.2 17.6 10.3M81.7 179.4h.1M81.7 179.4a.38 .38 0 0 0-.3 .4 .38 .38 0 0 0 .3 .3M81.7 176a.38 .38 0 0 0-.3 .4 .38 .38 0 0 0 .3 .4M81.7 176.8v1.8"/>
<path d="M81.7 176.8l1.8 1M81.7 175.2l7.2 4.2M81.7 175.2l3.6-2.1 7.2 4.2M81.7 175.2v.8M81.7 176l7.2 4.2M81.7 176h.1M81.9 178.4l.4-.1 .6 .4M82 179.2h-.2l-.1 .2M82 179.2l-.3 .2M82.1 179.1l-.4-.1-.1 .5M82.8 178.8a.69 .69 0 0 0-.9-.4 .69 .69 0 0 0-.3 1v.1M83.1 174.4l-10.1-5.8 10 5.9"/>
<path d="M83.5 177.8a.26 .26 0 0 1 .2 .3 .26 .26 0 0 1-.2 .2M83.5 178.3l-1.8 1.1M83.5 177.8v.5M84.2 175.2a1.22 1.22 0 0 0 1.1 .7 1.22 1.22 0 0 0 1.1-.7M84.4 174.7a1.11 1.11 0 0 1 1.2-.3 1.11 1.11 0 0 1 .8 .9 1.38 1.38 0 0 1-2.2-.1zM84.7 174.5a.76 .76 0 0 1 1.2 .2 .72 .72 0 0 1-1.2 0zM85 174.5v.3M85.4 178.1l-3.7 2M85.4 178.2l-23.5 13.5M85.4 174.4l.4 .2-.1 .3h-.5l-.3-.1 .1-.3M85.4 174.4l-.4 .1M85.4 174.8l.2 .1"/>
<path d="M85.4 174.8h-.3M85.4 174.4v.4M85.5 178.2l-23.6 13.6M86.6 178.9l-24.7 14.2M86.8 179.1l.4 .5M86.8 179.1l.1 .6M87.6 179.4l-25.7 14.8M87.8 177.2a1.22 1.22 0 0 0 1.1 .8 1.22 1.22 0 0 0 1.1-.7v-.1M88.1 176.7a1.12 1.12 0 0 1 1.1-.3 1.12 1.12 0 0 1 .8 1 1.38 1.38 0 0 1-2.2-.2zM88.3 176.6a.73 .73 0 0 1 1.2 .2 .73 .73 0 0 1-1.2-.1zM88.6 176.6v.3M88.9 179.4v.8"/>
<path d="M89 176.5v.4M89 176.5l-.4 .1M89 176.5l.4 .2-.2 .3h-.4l-.3-.2 .1-.2M89 176.9h-.3M89 176.9l.2 .1M92.4 178.1l.1 .2M92.5 179.6l-30.5 17.6M92.5 179.6h.1M92.5 178.3l-30.6 17.6M92.5 177.3v.8l-3.6 2.1M92.5 178.3v1.3M92.5 177.3l-3.6 2.1"/>
<path d="M124 165.6h.1M124.5 164.7l-.3 .2-.2 .7M124.5 164.7l-5.1-2.9a.56 .56 0 0 0-.5 .8l5.1 2.9M124.5 160.5l-5.1-2.9a.56 .56 0 0 0-.5 .9l5.1 2.9M124.5 160.5l-.3 .3-.2 .7M124.5 164.6v.1M124.8 165.8l.2 .3M124.8 161.7l.2 .2M124.8 165.3l.5-.3a.66 .66 0 0 1 .4 .6 .66 .66 0 0 1-.5 .6l-.3 .1-.2-.2zM124.8 161.2l.5-.4a.66 .66 0 0 1 .4 .7 .66 .66 0 0 1-.5 .5l-.2 .1a.42 .42 0 0 1-.4-.2 .42 .42 0 0 1 .1-.5zM124.8 161.5h.1M124.9 165.6l-.1 .1"/>
<path d="M124.9 165.6l.4 .3M124.9 161.5l.4 .2M125 165.5l-.1 .1M125 161.3l-.1 .2M125.2 165.3l.3 .2M125.2 161.1l.3 .2M125.3 165.2l-.3 .3-.2 .3M125.3 165.9l-.3 .2M125.3 165.2l.2 .3M125.3 165.2l-.2 .1M125.3 161.1l-.3 .2-.2 .4M125.3 161.7l-.3 .2"/>
<path d="M125.3 161.1l.2 .2M125.3 161.1h-.2M125.5 164.9l-.6-.3a.9 .9 0 0 0-.8 1.4l.6 .3M125.5 165.5l-.2 .4M125.5 160.8l-.6-.4a.9 .9 0 0 0-.8 1.4l.6 .3M125.5 161.3l-.2 .4M125.7 165.3a.42 .42 0 0 0-.4-.4 .42 .42 0 0 0-.5 .3 .62 .62 0 0 0-.3 .6 .62 .62 0 0 0 .4 .5l.3-.1M125.7 161.2a.42 .42 0 0 0-.3-.5 .42 .42 0 0 0-.6 .3l-.2 .4a.43 .43 0 0 0-.1 .7 .43 .43 0 0 0 .7 0M29.9 180.3a.67 .67 0 0 1 .7 .3 .67 .67 0 0 1 0 .8 .82 .82 0 0 1-.7-1.1zM30 180.8v-.3l.3-.1 .3 .4v.4h-.3M30 180.8l.3 .4M30.3 180.5v.2"/>
<path d="M30.3 180.7l.3 .3M30.3 180.7l-.3 .1M30.6 181l-.3 .2M57.7 189.9l3.6 2M57.7 189.9v8.3l3.6 2M57.7 189.9l.7-.4 3.5 2.1M58.6 196.9a.67 .67 0 0 1 .7 .3 .67 .67 0 0 1 0 .8 .82 .82 0 0 1-.7-1.1zM58.7 196.3a.94 .94 0 0 1 1.4 .8 .7 .7 0 0 1-.1 1 .7 .7 0 0 1-1-.2 1.21 1.21 0 0 1-.3-1.6zM58.7 197.4v-.3l.3-.1 .3 .4v.4h-.3M58.7 197.4l.3 .4M58.9 196.2a1.23 1.23 0 0 1 1.4 1.6l-.3 .3M59.1 197.1v.1"/>
<path d="M59.1 197.2l.2 .4M59.1 197.2l-.4 .2M59.1 192.4a.75 .75 0 0 1 .7 .4 .75 .75 0 0 1 0 .8 .8 .8 0 0 1-.7-1.2zM59.3 197.6l-.3 .2M59.8 192.7l.1 .1M61.3 191.9v8.3M61.9 191.6v8.2l-.6 .4M61.9 193.4l25-14.4-25 14.4M61.9 191.6l-.6 .3M62 199.6h-.1M81.7 180.1v.2M88.7 180l-26.8 15.4"/>
<path d="M91.5 180.2l.4 .5M92.2 180.6h.1M92.3 180.6l-30.4 17.4M92.3 180.6l.1 .1M92.4 180.7l.1 .1M92.4 180.7l-30.5 17.6M92.5 180.8l-30.6 17.5M92.5 182v.1l-30.6 17.6M92.5 180.8v1.2M92.5 182l-30.5 17.6"/>
</g>
<path d="M47.5 116.1l-.2 .5-.3 .3M47.5 120.2l-.2 .5-.3 .4M98.2 150.1l-1.1-.7M124.5 165.9a.93 .93 0 0 1 1-1l.2 .4M124.5 161.8a.93 .93 0 0 1 1-1l.2 .3M125.1 165.6l-.2-.1M125.1 161.4l-.2-.1M125.1 166.2l-.3 .1-.3-.4M125.1 162.1l-.3 .1-.3-.4" fill="none" stroke="#000" stroke-width=".2" stroke-dasharray="6.3 1.3 1.3 1.3 1.3 1.3"/>
<path d="M118.9 162l-15.9-9.2" fill="none" stroke="#000" stroke-width=".2" stroke-dasharray="6.3 1.3 1.3 1.3 1.3 1.3" stroke-dashoffset=".3"/>
<path d="M91.3 146.1l-16.3-9.4" fill="none" stroke="#000" stroke-width=".2" stroke-dasharray="6.3 1.3 1.3 1.3 1.3 1.3" stroke-dashoffset=".1"/>
<path d="M74.3 136.3l-12.5-7.2M74.3 132.1l-12.5-7.2" fill="none" stroke="#000" stroke-width=".2" stroke-dasharray="6.3 1.3 1.3 1.3 1.3 1.3" stroke-dashoffset="2.3"/>
<path d="M56.5 126l-9.4-5.4M56.5 121.8l-9.4-5.3" fill="none" stroke="#000" stroke-width=".2" stroke-dasharray="6.3 1.3 1.3 1.3 1.3 1.3" stroke-dashoffset="4.2"/>
<path d="M118.9 157.9l-21.8-12.6" fill="none" stroke="#000" stroke-width=".2" stroke-dasharray="6.3 1.3 1.3 1.3 1.3 1.3" stroke-dashoffset="3.2"/>
<path d="M94.9 144l-19.9-11.5" fill="none" stroke="#000" stroke-width=".2" stroke-dasharray="6.3 1.3 1.3 1.3 1.3 1.3" stroke-dashoffset="4.4"/>
<g font-size="7.1">
<text x="203" y="198.7">A</text>
<text x="263.2" y="198.9">A</text>
</g>
<g font-size="4.9">
<text x="207.4" y="175.7">HOPPER/BUCKET ASSEMBLY</text>
<text x="219.8" y="196.7">EML2322L-A-014</text>
</g>
<g font-size="4.2">
<text x="105.2" y="13">ITEM NO.</text>
<text x="136.4" y="13">PART NUMBER</text>
<text x="198" y="13">DESCRIPTION</text>
<text x="254.7" y="13">QTY.</text>
<text x="111.8" y="20.3">24</text>
<text x="127.6" y="20.3">EML2322L-0024</text>
<text x="176.2" y="20.3">10-24 - 1.5 in SOCKET HEAD SCREW</text>
<text x="258.1" y="20.3">2</text>
<text x="111.8" y="27.7">53</text>
<text x="127.6" y="27.7">EML2322L-0053</text>
<text x="197" y="27.7">10-24 HEX NUT</text>
<text x="258.1" y="27.7">2</text>
<text x="181.5" y="34.1">BUCKET MANIPULATOR TOTAL</text>
<text x="111.5" y="36.1">A5</text>
<text x="127.6" y="36.1">EML2322L-A-005</text>
<text x="201.1" y="38.2">ASSEMBLY</text>
<text x="258.1" y="36.1">1</text>
<text x="110.3" y="44.6">A13</text>
<text x="127.6" y="44.6">EML2322L-A-013</text>
<text x="192.3" y="44.6">HOPPER ASSEMBLY</text>
<text x="258.1" y="44.6">1</text>
<text x="133.1" y="88">A13</text>
<text x="88" y="121.6">53</text>
<text x="148.7" y="155.6">24</text>
<text x="224.2" y="154.8">NOTES:</text>
<text x="224.2" y="158.9">1. DIMS IN INCHES</text>
<text x="224.2" y="163.1">2. QTY: 1</text>
<text x="114.9" y="181.5">A5</text>
</g>
<g font-size="3.5">
<text x="201.2" y="170.7">TITLE:</text>
<text x="216" y="181.4">MARK YEN</text>
<text x="202" y="190.7">SIZE</text>
<text x="210.6" y="190.6">DWG. NO.</text>
<text x="216" y="186.2">MARK YEN</text>
<text x="262.4" y="190.9">REV</text>
<text x="202.9" y="204.6">SCALE: 1:5</text>
<text x="248.1" y="204.6">SHEET 4 OF 4</text>
</g>
<g font-size="3.2">
<text x="152.7" y="185.7">TOLERANCE UNLESS NOTED</text>
<text x="145.5" y="191.5">DIMENSION</text>
<text x="168.1" y="190.5">PLACES IN DIMENSION</text>
<text x="149.4" y="194.6">TYPE</text>
<text x="169.8" y="194.6">0.0</text>
<text x="179.8" y="194.6">0.00</text>
<text x="190.7" y="194.6">0.000</text>
<text x="144.7" y="199.6">LOCATIONAL</text>
<text x="168.7" y="199.4">0.050</text>
<text x="180.2" y="199.4">0.020</text>
<text x="191.3" y="199.5">0.005</text>
<text x="146.5" y="204.6">ANGULAR</text>
<text x="170.4" y="204.2">5</text>
<text x="181.5" y="204.6">2</text>
<text x="193.1" y="204.6">0.5</text>
<text x="44.2" y="210.4">5</text>
<text x="94.6" y="210.3">4</text>
<text x="143.1" y="210.4">3</text>
<text x="193.2" y="210.3">2</text>
<text x="245.4" y="210.6">1</text>
</g>
<text font-size="3" x="14" y="213.3">SOLIDWORKS Educational Product. For Instructional Use Only.</text>
<g font-size="2.3">
<text x="200.8" y="185.7">DESIGNED</text>
<text x="201" y="180.9">DRAWN</text>
</g>
</svg>
